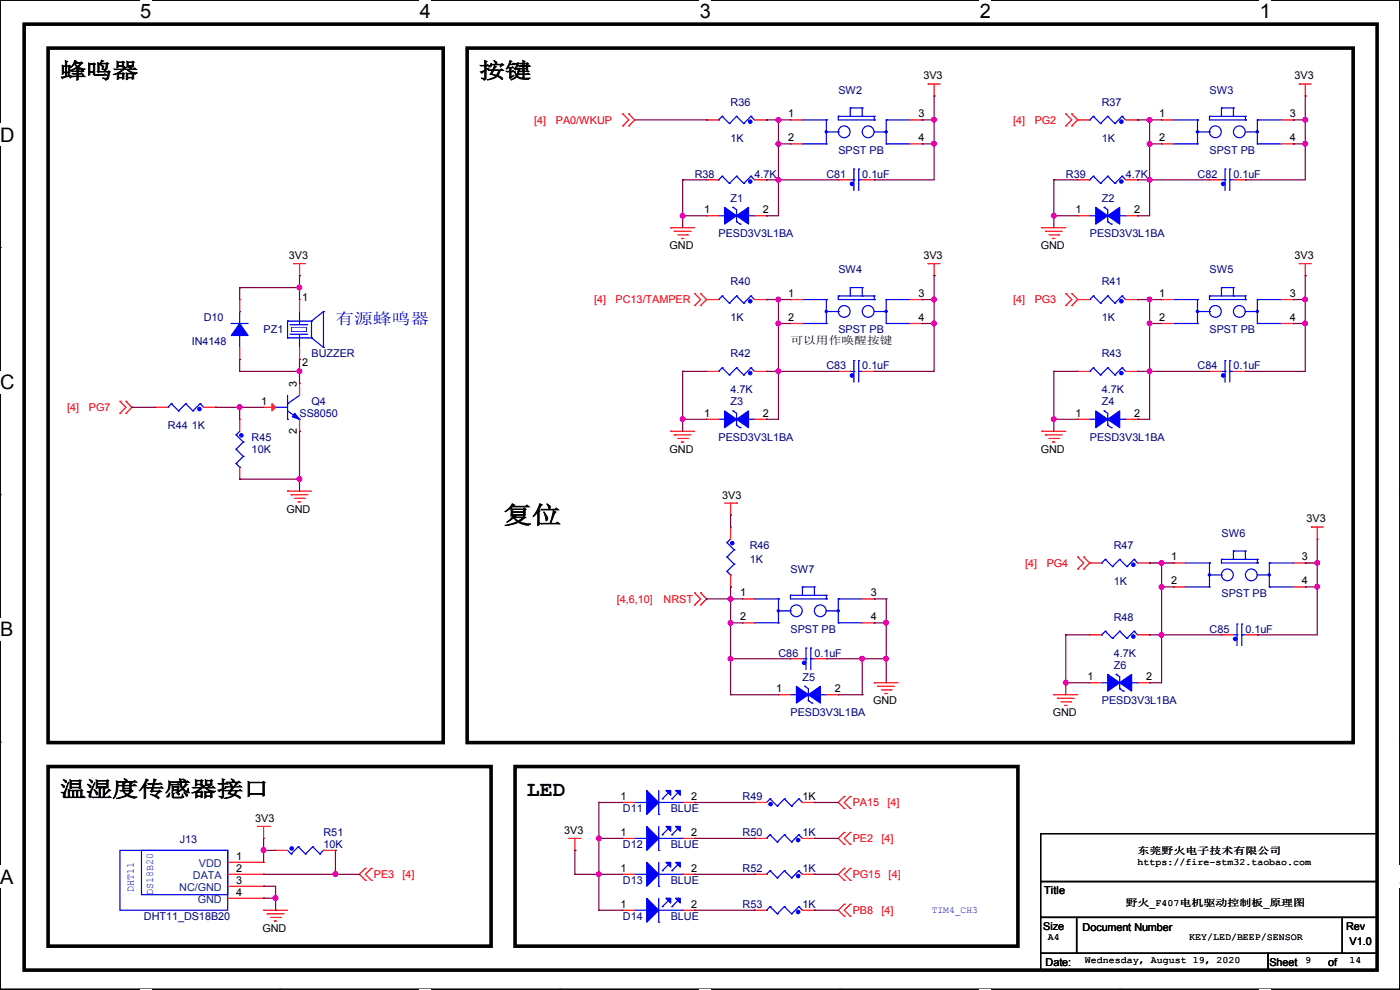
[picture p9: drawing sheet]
<svg xmlns="http://www.w3.org/2000/svg" width="297mm" height="210mm" viewBox="0 0 297 210" stroke-linecap="round" stroke-linejoin="round" font-family="sans-serif">
<path d="M0 0h297v209.8h-297z" fill="none" stroke="#000" stroke-width=".25"/>
<g fill="#fff">
<path d="M29.7 0h2.4v4.8h-2.4z"/>
<path d="M29.7 209.8h2.4v.2h-2.4z"/>
</g>
<path d="M59.4 0h.1M59.4 209.8h.1" fill="none" stroke="#000" stroke-width=".25"/>
<g fill="#fff">
<path d="M89.1 0h2.3v4.8h-2.3z"/>
<path d="M89.1 209.8h2.3v.2h-2.3z"/>
</g>
<path d="M118.8 0h.1M118.8 209.8h.1" fill="none" stroke="#000" stroke-width=".25"/>
<g fill="#fff">
<path d="M148.5 0h2.3v4.8h-2.3z"/>
<path d="M148.5 209.8h2.3v.2h-2.3z"/>
</g>
<path d="M178.2 0h.1M178.2 209.8h.1" fill="none" stroke="#000" stroke-width=".25"/>
<g fill="#fff">
<path d="M207.9 0h2.3v4.8h-2.3z"/>
<path d="M207.9 209.8h2.3v.2h-2.3z"/>
</g>
<path d="M237.6 0h.1M237.6 209.8h.1" fill="none" stroke="#000" stroke-width=".25"/>
<g fill="#fff">
<path d="M267.3 0h2.3v4.8h-2.3z"/>
<path d="M267.3 209.8h2.3v.2h-2.3z"/>
<path d="M0 26.2h3.1v4.8h-3.1z"/>
<path d="M0 78.7h3.1v4.7h-3.1z"/>
</g>
<path d="M0 52.5h.1M297 52.5h.1" fill="none" stroke="#000" stroke-width=".25"/>
<path d="M0 131.1h2.9v4.8h-2.9z" fill="#fff"/>
<path d="M0 104.9h.1M297 104.9h.1" fill="none" stroke="#000" stroke-width=".25"/>
<g fill="#fff">
<path d="M0 183.6h2.9v4.7h-2.9z"/>
<path d="M296.9 183.6h.1v4.7h-.1z"/>
</g>
<path d="M0 157.4h.1M297 157.4h.1M220.8 176.8h71.3v10.2h-71.3zM220.8 187h71.3v7.6h-71.3zM220.8 194.6h7.6v7.6h-7.6zM228.4 194.6h56.4v7.6h-56.4zM284.8 194.6h7.3v7.6h-7.3zM220.8 202.2h48.2v3.6h-48.2zM269 202.2h23.1v3.6h-23.1z" fill="none" stroke="#000" stroke-width=".25"/>
<path d="M5.1 5.1h287v200.7h-287zM10.2 10.2h83.8v147.3h-83.8zM99.1 10.2h188v147.3h-188zM10.2 162.6h94v38.1h-94zM109.3 162.6h106.6v38.1h-106.6z" fill="none" stroke="#000" stroke-width=".76"/>
<g fill="none" stroke="#f00" stroke-width=".25">
<path d="M196.9 17.8h.1M196.9 17.8h2.5M198.2 17.8v2.6M275.6 17.8h.1M275.6 17.8h2.6M276.9 17.8v2.6M132.1 26.7h.1M132.1 24.2h.1M132.1 24.2l1.3 1.2-1.3 1.3M133.4 24.2h.1M133.4 26.7h.1M133.4 24.2l1.3 1.2-1.3 1.3"/>
<path d="M149.9 25.4h.1M149.9 38.1h.1M149.9 38.1h2.5M149.9 25.4h2.5M160.1 38.1h2.5M160.1 25.4h2.5M162.6 25.4h.1M162.6 38.1h.1M167.7 25.4h.1M167.7 30.5h.1M167.7 25.4h2.5M167.7 30.5h2.5"/>
<path d="M177.8 38.1h.1M177.8 38.1h2.6M182.9 38.1h2.6M185.5 38.1h.1M193.1 25.4h2.5M193.1 30.5h2.5M195.6 25.4h.1M195.6 30.5h.1M198.2 20.4h.1M226.1 26.7h.1M226.1 24.2h.1M226.1 24.2l1.3 1.2-1.3 1.3"/>
<path d="M227.4 24.2h.1M227.4 26.7h.1M227.4 24.2l1.2 1.2M228.6 25.4h.1M228.6 38.1h.1M228.6 25.4l-1.2 1.3M228.6 38.1h2.6M228.6 25.4h2.6M238.8 38.1h2.5M238.8 25.4h2.5M241.3 25.4h.1M241.3 38.1h.1"/>
<path d="M246.4 25.4h.1M246.4 30.5h.1M246.4 25.4h2.6M246.4 30.5h2.6M256.6 38.1h.1M256.6 38.1h2.5M261.7 38.1h2.5M264.2 38.1h.1M271.8 25.4h2.6M271.8 30.5h2.6M274.4 25.4h.1M274.4 30.5h.1"/>
<path d="M276.9 20.4h.1M62.3 55.9h.1M62.3 55.9h2.5M63.5 58.5h.1M63.5 55.9v2.6M142.3 48.3h.1M142.3 48.3h5.1M143 49.1h.1M143 49.1h3.6M143.8 49.8h2M144.6 50.6h.1M144.6 50.6h.5"/>
<path d="M145.8 49.8h.1M149.9 45.8h.1M149.9 45.8h2.5M160.1 45.8h2.5M162.6 45.8h.1M196.9 55.9h.1M196.9 55.9h2.5M198.2 58.5h.1M198.2 55.9v2.6M221 48.3h.1M221 48.3h5.1M221.8 49.1h.1"/>
<path d="M221.8 49.1h3.5M222.5 49.8h2.1M223.3 50.6h.1M223.3 50.6h.5M224.6 49.8h.1M228.6 45.8h.1M228.6 45.8h2.6M238.8 45.8h2.5M241.3 45.8h.1M275.6 55.9h.1M275.6 55.9h2.6M276.9 58.5h.1"/>
<path d="M276.9 55.9v2.6M50.8 76.2h.1M50.8 63.5h.1M50.8 63.5v2.6M50.8 73.7v2.5M63.5 76.2h.1M63.5 63.5h.1M63.5 63.5v2.6M63.5 73.7v2.5M147.4 64.8h.1M147.4 62.3h.1M147.4 62.3l1.2 1.2-1.2 1.3"/>
<path d="M148.6 62.3h.1M148.6 64.8h.1M148.6 62.3l1.3 1.2M149.9 78.8h.1M149.9 63.5h.1M149.9 63.5l-1.3 1.3M149.9 63.5h2.5M149.9 78.8h2.5M160.1 63.5h2.5M160.1 78.8h2.5M162.6 78.8h.1M162.6 63.5h.1"/>
<path d="M167.7 63.5h.1M167.7 68.6h.1M167.7 63.5h2.5M167.7 68.6h2.5M177.8 78.8h.1M177.8 78.8h2.6M182.9 78.8h2.6M185.5 78.8h.1M193.1 63.5h2.5M193.1 68.6h2.5M195.6 63.5h.1M195.6 68.6h.1"/>
<path d="M226.1 64.8h.1M226.1 62.3h.1M226.1 62.3l1.3 1.2-1.3 1.3M227.4 62.3h.1M227.4 64.8h.1M227.4 62.3l1.2 1.2M228.6 63.5h.1M228.6 78.8h.1M228.6 63.5l-1.2 1.3M228.6 63.5h2.6M228.6 78.8h2.6M238.8 63.5h2.5"/>
<path d="M238.8 78.8h2.5M241.3 63.5h.1M241.3 78.8h.1M246.4 63.5h.1M246.4 68.6h.1M246.4 63.5h2.6M246.4 68.6h2.6M256.6 78.8h.1M256.6 78.8h2.5M261.7 78.8h2.5M264.2 78.8h.1M271.8 63.5h2.6"/>
<path d="M271.8 68.6h2.6M274.4 63.5h.1M274.4 68.6h.1M25.4 87.7h.1M25.4 85.1h.1M25.4 85.1l1.3 1.3-1.3 1.3M26.7 85.1h.1M26.7 87.7h.1M26.7 85.1l1.3 1.3-1.3 1.3M33.1 86.4h.1M33.1 86.4h2.5M43.2 86.4h2.6"/>
<path d="M45.8 86.4h.1M50.8 88.9h.1M50.8 88.9v2.6M50.8 99.1v2.5M55.9 86.4h.1M55.9 86.4h2.6M63.5 91.5h.1M63.5 81.3h.1M63.5 81.3v2.6M63.5 88.9v2.6M142.3 91.5h.1M142.3 91.5h5.1"/>
<path d="M143 92.2h.1M143 92.2h3.6M143.8 93h2M144.6 93.8h.1M144.6 93.8h.5M145.8 93h.1M149.9 88.9h.1M149.9 88.9h2.5M160.1 88.9h2.5M162.6 88.9h.1M221 91.5h.1M221 91.5h5.1"/>
<path d="M221.8 92.2h.1M221.8 92.2h3.5M222.5 93h2.1M223.3 93.8h.1M223.3 93.8h.5M224.6 93h.1M228.6 88.9h.1M228.6 88.9h2.6M238.8 88.9h2.5M241.3 88.9h.1M50.8 101.6h.1M61 104.2h.1"/>
<path d="M61 104.2h5.1M61.8 104.9h.1M61.8 104.9h3.5M62.5 105.7h2.1M63.3 106.5h.1M63.3 106.5h.5M64.6 105.7h.1M153.7 106.7h2.6M155 109.3h.1M155 111.8h.1M155 106.7v2.6M155 111.8v2.5"/>
<path d="M156.3 106.7h.1M228.6 118.2h.1M228.6 118.2l1.3 1.2-1.3 1.3M229.9 118.2h.1M229.9 118.2l1.3 1.2M231.2 119.4h.1M231.2 119.4l-1.3 1.3M231.2 119.4h2.5M241.3 119.4h2.6M243.9 119.4h.1M249 119.4h.1M249 119.4h2.5"/>
<path d="M274.4 119.4h2.5M276.9 119.4h.1M278.2 111.8h.1M278.2 111.8h2.5M279.4 114.3h.1M279.4 111.8v2.5M147.4 128.3h.1M147.4 125.8h.1M147.4 125.8l1.2 1.2-1.2 1.3M148.6 125.8h.1M148.6 128.3h.1M148.6 125.8l1.3 1.2-1.3 1.3"/>
<path d="M155 124.5h.1M155 122v2.5M157.5 127h.1M157.5 132.1h.1M157.5 127h2.6M157.5 132.1h2.6M167.7 139.7h.1M167.7 139.7h2.5M172.8 139.7h2.5M175.3 139.7h.1M182.9 127h2.6M182.9 132.1h2.6"/>
<path d="M185.5 127h.1M185.5 132.1h.1M228.6 120.7h.1M229.9 120.7h.1M231.2 134.7h.1M231.2 134.7h2.5M241.3 134.7h2.6M243.9 134.7h.1M249 124.5h.1M249 124.5h2.5M259.1 134.7h.1M259.1 134.7h2.6"/>
<path d="M264.2 134.7h2.5M266.7 134.7h.1M274.4 124.5h2.5M276.9 124.5h.1M165.1 147.4h.1M165.1 147.4h2.6M175.3 147.4h2.5M177.8 147.4h.1M185.5 144.8h.1M185.5 144.8h5M186.2 145.6h.1M186.2 145.6h3.6"/>
<path d="M187 146.3h2M187.7 147.1h.1M187.7 147.1h.6M189 146.3h.1M223.6 147.4h.1M223.6 147.4h5M224.3 148.1h.1M224.3 148.1h3.6M225.1 148.9h2M225.8 149.6h.1M225.8 149.6h.6M227.1 148.9h.1"/>
<path d="M231.2 144.8h.1M231.2 144.8h2.5M241.3 144.8h2.6M243.9 144.8h.1M54.7 175.3h2.5M55.9 177.8h.1M55.9 175.3v2.5M57.2 175.3h.1M120.7 177.8h.1M120.7 177.8h2.5M122 177.8v2.6M132.1 170.2h.1"/>
<path d="M132.1 177.8h.1M132.1 177.8h2.6M132.1 170.2h2.6M144.8 177.8h2.6M144.8 170.2h2.6M147.4 170.2h.1M147.4 177.8h.1M160.1 177.8h.1M160.1 170.2h.1M160.1 177.8h2.5M160.1 170.2h2.5M170.2 177.8h2.6"/>
<path d="M170.2 170.2h2.6M172.8 177.8h.1M172.8 170.2h.1M179.1 176.6h.1M179.1 179.1h.1M179.1 169h.1M179.1 171.5h.1M179.1 176.6l-1.3 1.2 1.3 1.3M179.1 169l-1.3 1.2 1.3 1.3M180.4 179.1h.1M180.4 176.6h.1M180.4 171.5h.1"/>
<path d="M180.4 169h.1M180.4 176.6l-1.3 1.2 1.3 1.3M180.4 169l-1.3 1.2 1.3 1.3M48.3 182.9h7.6M48.3 185.5h7.6M48.3 188h7.6M48.3 190.5h7.6M55.9 193.1h.1M55.9 182.9h.1M55.9 185.5h.1M55.9 188h.1M55.9 190.5h.1"/>
<path d="M55.9 193.1h5.1M56.7 193.8h.1M56.7 193.8h3.5M57.4 194.6h2.1M58.2 195.4h.1M58.2 195.4h.5M58.5 180.4h.1M58.5 180.4h2.5M59.5 194.6h.1M68.6 180.4h2.6M71.2 180.4h.1M77.5 184.2h.1"/>
<path d="M77.5 186.7h.1M77.5 184.2l-1.3 1.3 1.3 1.2M78.8 186.7h.1M78.8 184.2h.1M78.8 184.2l-1.3 1.3 1.3 1.2M122 180.4h.1M132.1 185.5h.1M132.1 193.1h.1M132.1 193.1h2.6M132.1 185.5h2.6M144.8 193.1h2.6M144.8 185.5h2.6"/>
<path d="M147.4 185.5h.1M147.4 193.1h.1M160.1 193.1h.1M160.1 185.5h.1M160.1 193.1h2.5M160.1 185.5h2.5M170.2 193.1h2.6M170.2 185.5h2.6M172.8 193.1h.1M172.8 185.5h.1M179.1 184.2h.1M179.1 186.7h.1"/>
<path d="M179.1 191.8h.1M179.1 194.4h.1M179.1 184.2l-1.3 1.3 1.3 1.2M179.1 191.8l-1.3 1.3 1.3 1.3M180.4 186.7h.1M180.4 184.2h.1M180.4 194.4h.1M180.4 191.8h.1M180.4 184.2l-1.3 1.3 1.3 1.2M180.4 191.8l-1.3 1.3 1.3 1.3"/>
</g>
<g fill="none" stroke="#00f" stroke-width=".25">
<path d="M152.4 25.4h.1M152.4 38.1h.1M153.2 24.7h.1M153.2 37.4h.1M153.2 24.7l1.5 1.5M153.2 24.7l-.8 .7M153.2 37.4l1.5 1.5M153.2 37.4l-.8 .7M154.7 26.2h.1M154.7 38.9h.1M156.3 24.7h.1M156.3 37.4h.1"/>
<path d="M156.3 24.7l1.5 1.5M156.3 24.7l-1.6 1.5M156.3 37.4l1.5 1.5M156.3 37.4l-1.6 1.5M157.8 26.2h.1M157.8 38.9h.1M159.3 24.7h.1M159.3 37.4h.1M159.3 24.7l.8 .7M159.3 24.7l-1.5 1.5M159.3 37.4l.8 .7M159.3 37.4l-1.5 1.5"/>
<path d="M170.2 25.4h5.1M170.2 30.5h5.1M175.3 25.4h.1M175.3 30.5h.1M175.3 28h2.5M175.3 25.4v5.1M177.8 28h.1M177.8 24.7h.1M177.8 24.7v.7h7.7M177.8 24.7h7.7M180.4 22.9h.1M180.4 38.1h.7"/>
<path d="M180.4 22.9h2.5M180.4 22.9v1.8M181.1 35.9h.1M181.1 38.1h.1M181.1 35.9v4.5M182.2 35.9h.1M182.2 38.1h.1M182.2 38.1h.7M182.2 35.9v4.5M182.9 22.9h.1M182.9 24.7h.1M182.9 22.9v1.8"/>
<path d="M185.5 25.4h.1M185.5 24.7h.1M185.5 28h2.5M185.5 24.7v.7M188 25.4h.1M188 30.5h.1M188 28h.1M188 25.4h5.1M188 30.5h5.1M188 25.4v5.1M231.2 25.4h.1M231.2 38.1h.1"/>
<path d="M231.9 24.7h.1M231.9 37.4h.1M231.9 37.4l-.7 .7M231.9 24.7l1.6 1.5M231.9 24.7l-.7 .7M231.9 37.4l1.6 1.5M233.5 26.2h.1M233.5 38.9h.1M235 24.7h.1M235 37.4h.1M235 37.4l-1.5 1.5M235 24.7l1.5 1.5"/>
<path d="M235 24.7l-1.5 1.5M235 37.4l1.5 1.5M236.5 26.2h.1M236.5 38.9h.1M238 24.7h.1M238 37.4h.1M238 24.7l.8 .7M238 24.7l-1.5 1.5M238 37.4l.8 .7M238 37.4l-1.5 1.5M249 25.4h5M249 30.5h5"/>
<path d="M254 25.4h.1M254 30.5h.1M254 25.4v5.1M254 28h2.6M256.6 28h.1M256.6 24.7h.1M256.6 24.7v.7h7.6M256.6 24.7h7.6M259.1 22.9h.1M259.1 38.1h.8M259.1 22.9v1.8M259.1 22.9h2.6"/>
<path d="M259.9 35.9h.1M259.9 38.1h.1M259.9 35.9v4.5M260.9 35.9h.1M260.9 38.1h.1M260.9 35.9v4.5M260.9 38.1h.8M261.7 22.9h.1M261.7 24.7h.1M261.7 22.9v1.8M264.2 25.4h.1M264.2 24.7h.1"/>
<path d="M264.2 28h2.5M264.2 24.7v.7M266.7 25.4h.1M266.7 30.5h.1M266.7 28h.1M266.7 25.4h5.1M266.7 30.5h5.1M266.7 25.4v5.1M152.4 45.8h1.3M153.7 45.8h.1M155.5 44h.1M155.5 44l.8 .5v2.5"/>
<path d="M156.3 47h.1M156.3 47l.7 .5M157 47.5h.1M158.8 45.8h1.3M160.1 45.8h.1M231.2 45.8h1.3M232.5 45.8h.1M234.2 44h.1M234.2 44l.8 .5v2.5M235 47h.1M235 47l.8 .5M235.8 47.5h.1"/>
<path d="M237.5 45.8h1.3M238.8 45.8h.1M49.1 68.6h.1M49.1 68.6h3.5M50.8 71.2h.1M50.8 66.1h.1M50.8 66.1v2.5M50.8 71.2v2.5M61 68.1h.1M61 71.7h.1M61 68.1h5.1M61 68.1v3.6"/>
<path d="M61 71.7h5.1M61.5 68.9h3.6M61.5 70.9h3.6M61.8 69.4h3.3v1h-3.3zM63.5 66.1v2.8M63.5 70.9v2.8M65.1 68.9h.1M65.1 70.9h.1M66.1 71.7h.1M66.1 68.1h.1M66.1 71.7l2.5 2M66.1 68.1v3.6"/>
<path d="M68.6 66.1h.1M68.6 73.7h.1M68.6 66.1l-2.5 2M68.6 66.1v7.6M152.4 78.8h.1M152.4 63.5h.1M153.2 78h.1M153.2 62.8h.1M153.2 78l1.5 1.5M153.2 78l-.8 .8M153.2 62.8l1.5 1.5M153.2 62.8l-.8 .7"/>
<path d="M154.7 79.5h.1M154.7 64.3h.1M156.3 78h.1M156.3 62.8h.1M156.3 78l1.5 1.5M156.3 78l-1.6 1.5M156.3 62.8l1.5 1.5M156.3 62.8l-1.6 1.5M157.8 79.5h.1M157.8 64.3h.1M159.3 78h.1M159.3 62.8h.1"/>
<path d="M159.3 78l.8 .8M159.3 78l-1.5 1.5M159.3 62.8l.8 .7M159.3 62.8l-1.5 1.5M170.2 63.5h5.1M170.2 68.6h5.1M175.3 63.5h.1M175.3 68.6h.1M175.3 63.5v5.1M175.3 66.1h2.5M177.8 66.1h.1M177.8 62.8h.1"/>
<path d="M177.8 62.8v.7h7.7M177.8 62.8h7.7M180.4 61h.1M180.4 61v1.8M180.4 61h2.5M180.4 78.8h.7M181.1 76.5h.1M181.1 78.8h.1M181.1 76.5v4.6M182.2 76.5h.1M182.2 78.8h.1M182.2 78.8h.7"/>
<path d="M182.2 76.5v4.6M182.9 61h.1M182.9 62.8h.1M182.9 61v1.8M185.5 63.5h.1M185.5 62.8h.1M185.5 66.1h2.5M185.5 62.8v.7M188 63.5h.1M188 68.6h.1M188 66.1h.1M188 63.5h5.1"/>
<path d="M188 68.6h5.1M188 63.5v5.1M231.2 63.5h.1M231.2 78.8h.1M231.9 62.8h.1M231.9 78h.1M231.9 62.8l1.6 1.5M231.9 62.8l-.7 .7M231.9 78l-.7 .8M231.9 78l1.6 1.5M233.5 64.3h.1M233.5 79.5h.1"/>
<path d="M235 62.8h.1M235 78h.1M235 62.8l1.5 1.5M235 62.8l-1.5 1.5M235 78l1.5 1.5M235 78l-1.5 1.5M236.5 64.3h.1M236.5 79.5h.1M238 62.8h.1M238 78h.1M238 62.8l.8 .7M238 62.8l-1.5 1.5"/>
<path d="M238 78l.8 .8M238 78l-1.5 1.5M249 63.5h5M249 68.6h5M254 63.5h.1M254 68.6h.1M254 63.5v5.1M254 66.1h2.6M256.6 66.1h.1M256.6 62.8h.1M256.6 62.8v.7h7.6M256.6 62.8h7.6"/>
<path d="M259.1 61h.1M259.1 61v1.8M259.1 61h2.6M259.1 78.8h.8M259.9 76.5h.1M259.9 78.8h.1M259.9 76.5v4.6M260.9 76.5h.1M260.9 78.8h.1M260.9 76.5v4.6M260.9 78.8h.8M261.7 61h.1"/>
<path d="M261.7 62.8h.1M261.7 61v1.8M264.2 63.5h.1M264.2 62.8h.1M264.2 62.8v.7M264.2 66.1h2.5M266.7 63.5h.1M266.7 68.6h.1M266.7 66.1h.1M266.7 63.5v5.1M266.7 63.5h5.1M266.7 68.6h5.1"/>
<path d="M35.6 86.4h.1M36.4 85.6h.1M36.4 85.6l1.5 1.6M36.4 85.6l-.8 .8M37.9 87.2h.1M39.4 85.6h.1M39.4 85.6l1.5 1.6M39.4 85.6l-1.5 1.6M40.9 87.2h.1M42.5 85.6h.1M42.5 85.6l.7 .8M42.5 85.6l-1.6 1.6"/>
<path d="M50.1 92.2h.1M50.1 95.3h.1M50.1 98.3h.1M50.1 92.2l1.5 1.6M50.1 95.3l1.5 1.5M50.1 98.3l.7 .8M50.8 99.1h.1M50.8 91.5l-.7 .7M51.6 93.8h.1M51.6 96.8h.1M51.6 93.8l-1.5 1.5M51.6 96.8l-1.5 1.5"/>
<path d="M58.5 86.4h.1M58.5 86.4h2.5M61 85.6h.1M61 88.9h.1M61 83.9v5M61 87.2l2.5 1.7M63.5 88.9h.1M63.5 83.9l-2.5 1.7M152.4 88.9h1.3M153.7 88.9h.1M155.5 87.2h.1M155.5 87.2l.8 .5v2.5"/>
<path d="M156.3 90.2h.1M156.3 90.2l.7 .5M157 90.7h.1M158.8 88.9h1.3M160.1 88.9h.1M231.2 88.9h1.3M232.5 88.9h.1M234.2 87.2h.1M234.2 87.2l.8 .5v2.5M235 90.2h.1M235 90.2l.8 .5M235.8 90.7h.1"/>
<path d="M237.5 88.9h1.3M238.8 88.9h.1M154.2 115.1h.1M154.2 118.2h.1M154.2 115.1l1.5 1.5M154.2 118.2l1.5 1.5M155 114.3l-.8 .8M155.7 116.6h.1M155.7 119.7h.1M155.7 116.6l-1.5 1.6M155.7 119.7l-1.5 1.5M233.7 119.4h.1"/>
<path d="M234.5 118.7h.1M234.5 118.7l1.5 1.5M234.5 118.7l-.8 .7M237.5 118.7h.1M237.5 118.7l1.6 1.5M237.5 118.7l-1.5 1.5M240.6 118.7h.1M240.6 118.7l.7 .7M240.6 118.7l-1.5 1.5M251.5 119.4h5.1M256.6 119.4h.1M256.6 119.4v5.1"/>
<path d="M259.1 118.7h.1M259.1 118.7v.7h7.6M259.1 118.7h7.6M261.7 116.9h.1M261.7 116.9v1.8M261.7 116.9h2.5M264.2 116.9h.1M264.2 118.7h.1M264.2 116.9v1.8M266.7 119.4h.1M266.7 118.7h.1M266.7 118.7v.7"/>
<path d="M269.3 119.4h.1M269.3 119.4h5.1M269.3 119.4v5.1M154.2 121.2h.1M154.2 121.2l.8 .8M155 122h.1M160.1 127h5M160.1 132.1h5M165.1 127h.1M165.1 132.1h.1M165.1 127v5.1M165.1 129.6h2.6"/>
<path d="M167.7 129.6h.1M167.7 126.3h.1M167.7 126.3v.7h7.6M167.7 126.3h7.6M170.2 124.5h.1M170.2 124.5h2.6M170.2 124.5v1.8M170.2 139.7h.8M171 137.5h.1M171 139.7h.1M171 137.5v4.5M172 137.5h.1"/>
<path d="M172 139.7h.1M172 137.5v4.5M172 139.7h.8M172.8 124.5h.1M172.8 126.3h.1M172.8 124.5v1.8M175.3 127h.1M175.3 126.3h.1M175.3 126.3v.7M175.3 129.6h2.5M177.8 127h.1M177.8 132.1h.1"/>
<path d="M177.8 129.6h.1M177.8 127v5.1M177.8 127h5.1M177.8 132.1h5.1M233.7 134.7h.1M234.5 133.9h.1M234.5 133.9l1.5 1.5M234.5 133.9l-.8 .8M236 120.2h.1M236 135.4h.1M237.5 133.9h.1M237.5 133.9l1.6 1.5"/>
<path d="M237.5 133.9l-1.5 1.5M239.1 120.2h.1M239.1 135.4h.1M240.6 133.9h.1M240.6 133.9l.7 .8M240.6 133.9l-1.5 1.5M251.5 124.5h5.1M256.6 124.5h.1M256.6 122h2.5M259.1 122h.1M261.7 134.7h.7M262.4 132.4h.1"/>
<path d="M262.4 134.7h.1M262.4 132.4v4.5M263.4 132.4h.1M263.4 134.7h.1M263.4 132.4v4.5M263.4 134.7h.8M266.7 122h2.6M269.3 124.5h.1M269.3 122h.1M269.3 124.5h5.1M167.7 147.4h1.3M169 147.4h.1"/>
<path d="M170.7 145.6h.1M170.7 145.6l.8 .5v2.5M171.5 148.6h.1M171.5 148.6l.8 .5M172.3 149.1h.1M174 147.4h1.3M175.3 147.4h.1M233.7 144.8h1.3M235 144.8h.1M236.8 143h.1M236.8 143l.7 .6v2.5M237.5 146.1h.1"/>
<path d="M237.5 146.1l.8 .5M238.3 146.6h.1M240.1 144.8h1.2M241.3 144.8h.1M63.3 179.6h.1M63.3 179.6l-1.5 1.5M63.3 179.6l1.5 1.5M66.3 179.6h.1M66.3 179.6l-1.5 1.5M66.3 179.6l1.6 1.5M134.7 170.2h2.5M134.7 177.8h2.5"/>
<path d="M137.2 170.2h.1M137.2 177.8h.1M139.7 172.8h.1M139.7 167.7v5.1M139.7 175.3v5.1M139.7 170.2h5.1M139.7 177.8h5.1M140.5 169.5h.1M140.5 177.1h.1M141.8 168.2l-1.3 1.3M141.8 175.8l-1.3 1.3M142.5 169.5h.1"/>
<path d="M142.5 177.1h.1M143.8 168.2l-1.3 1.3M143.8 175.8l-1.3 1.3M144.8 170.2h.1M144.8 177.8h.1M162.6 177.8h.1M163.4 177.1h.1M163.4 169.5h.1M163.4 169.5l-.8 .7M163.4 177.1l1.5 1.5M163.4 177.1l-.8 .7M163.4 169.5l1.5 1.5"/>
<path d="M164.9 178.6h.1M164.9 171h.1M166.4 177.1h.1M166.4 169.5h.1M166.4 177.1l1.5 1.5M166.4 177.1l-1.5 1.5M166.4 169.5l-1.5 1.5M166.4 169.5l1.5 1.5M167.9 178.6h.1M167.9 171h.1M169.5 177.1h.1M169.5 169.5h.1"/>
<path d="M169.5 177.1l.7 .7M169.5 177.1l-1.6 1.5M169.5 169.5l-1.6 1.5M169.5 169.5l.7 .7M170.2 170.2h.1M25.4 180.4h22.9v12.7h-22.9zM30 180.4h18.3v9.4h-18.3zM61 180.4l.8 .7M61.8 181.1h.1M64.8 181.1h.1M67.9 181.1h.1M68.6 180.4h.1"/>
<path d="M68.6 180.4l-.7 .7M134.7 185.5h2.5M134.7 193.1h2.5M137.2 185.5h.1M137.2 193.1h.1M139.7 188h.1M139.7 195.6h.1M139.7 180.4h.1M139.7 182.9v5.1M139.7 190.5v5.1M139.7 185.5h5.1M139.7 193.1h5.1"/>
<path d="M140.5 184.7h.1M140.5 192.3h.1M141.8 183.4l-1.3 1.3M141.8 191.1l-1.3 1.2M142.5 184.7h.1M142.5 192.3h.1M143.8 183.4l-1.3 1.3M143.8 191.1l-1.3 1.2M144.8 185.5h.1M144.8 193.1h.1M162.6 193.1h.1M162.6 185.5h.1"/>
<path d="M163.4 192.3h.1M163.4 184.7h.1M163.4 192.3l1.5 1.5M163.4 192.3l-.8 .8M163.4 184.7l1.5 1.5M163.4 184.7l-.8 .8M164.9 193.8h.1M164.9 186.2h.1M166.4 192.3h.1M166.4 184.7h.1M166.4 192.3l1.5 1.5M166.4 192.3l-1.5 1.5"/>
<path d="M166.4 184.7l1.5 1.5M166.4 184.7l-1.5 1.5M167.9 193.8h.1M167.9 186.2h.1M169.5 192.3h.1M169.5 184.7h.1M169.5 192.3l.7 .8M169.5 192.3l-1.6 1.5M169.5 184.7l.7 .8M169.5 184.7l-1.6 1.5"/>
<circle cx="179.1" cy="28" r="1.25"/>
<circle cx="184.2" cy="28" r="1.25"/>
<circle cx="257.8" cy="28" r="1.25"/>
<circle cx="262.9" cy="28" r="1.25"/>
<circle cx="179.1" cy="66.1" r="1.25"/>
<circle cx="184.2" cy="66.1" r="1.25"/>
<circle cx="257.8" cy="66.1" r="1.25"/>
<circle cx="262.9" cy="66.1" r="1.25"/>
<circle cx="168.9" cy="129.6" r="1.25"/>
<circle cx="174" cy="129.6" r="1.25"/>
<circle cx="260.4" cy="121.9" r="1.25"/>
<circle cx="265.5" cy="121.9" r="1.25"/>
</g>
<g fill="#00f" stroke="#00f" stroke-width=".25">
<path d="M137.2 182.9l2.5 2.6-2.5 2.5z"/>
<path d="M141.3 182.9h1v1z"/>
<path d="M143.3 182.9h1v1z"/>
<path d="M137.2 190.5l2.5 2.6-2.5 2.5z"/>
<path d="M141.3 190.5h1v1.1z"/>
<path d="M143.3 190.5h1v1.1z"/>
<path d="M137.2 167.7l2.5 2.5-2.5 2.6z"/>
<path d="M141.3 167.7h1v1z"/>
<path d="M143.3 167.7h1v1z"/>
<path d="M62.5 87.7l1 1.2-1.5-.5z"/>
<path d="M137.2 175.3l2.5 2.5-2.5 2.6z"/>
<path d="M141.3 175.3h1v1z"/>
<path d="M143.3 175.3h1v1z"/>
<path d="M153.7 87.2l2.6 1.7-2.6 1.8z" fill-rule="evenodd"/>
<path d="M156.3 88.9l2.5-1.7v3.5z" fill-rule="evenodd"/>
<path d="M169 145.6l2.5 1.8-2.5 1.7z" fill-rule="evenodd"/>
<path d="M171.5 147.4l2.5-1.8v3.5z" fill-rule="evenodd"/>
<path d="M232.5 87.2l2.5 1.7-2.5 1.8z" fill-rule="evenodd"/>
<path d="M235 88.9l2.5-1.7v3.5z" fill-rule="evenodd"/>
<path d="M153.7 44l2.6 1.8-2.6 1.7z" fill-rule="evenodd"/>
<path d="M156.3 45.8l2.5-1.8v3.5z" fill-rule="evenodd"/>
<path d="M50.8 68.6l1.8 2.6h-3.5z" fill-rule="evenodd"/>
<path d="M232.5 44l2.5 1.8-2.5 1.7z" fill-rule="evenodd"/>
<path d="M235 45.8l2.5-1.8v3.5z" fill-rule="evenodd"/>
<path d="M235 143l2.5 1.8-2.5 1.8z" fill-rule="evenodd"/>
<path d="M237.5 144.8l2.6-1.8v3.6z" fill-rule="evenodd"/>
<circle cx="259.5" cy="39" r=".36"/>
<circle cx="169.3" cy="193.4" r=".36"/>
<circle cx="155.3" cy="115.2" r=".36"/>
<circle cx="254" cy="28" r=".23"/>
<circle cx="266.7" cy="28" r=".23"/>
<circle cx="262" cy="135.5" r=".36"/>
<circle cx="175.3" cy="66.1" r=".23"/>
<circle cx="188" cy="66.1" r=".23"/>
<circle cx="42.3" cy="86.8" r=".36"/>
<circle cx="254" cy="66.1" r=".23"/>
<circle cx="266.7" cy="66.1" r=".23"/>
<circle cx="169.3" cy="178.2" r=".36"/>
<circle cx="163.5" cy="170.6" r=".36"/>
<circle cx="159.2" cy="79.1" r=".36"/>
<circle cx="237.9" cy="25.8" r=".36"/>
<circle cx="175.3" cy="28" r=".23"/>
<circle cx="188" cy="28" r=".23"/>
<circle cx="237.9" cy="63.9" r=".36"/>
<circle cx="51.2" cy="92.4" r=".36"/>
<circle cx="256.6" cy="121.9" r=".23"/>
<circle cx="269.3" cy="121.9" r=".23"/>
<circle cx="259.5" cy="79.7" r=".36"/>
<circle cx="61.9" cy="180" r=".36"/>
<circle cx="165.1" cy="129.6" r=".23"/>
<circle cx="177.8" cy="129.6" r=".23"/>
<circle cx="237.9" cy="38.5" r=".36"/>
<circle cx="240.4" cy="119.8" r=".36"/>
<circle cx="169.3" cy="185.8" r=".36"/>
<circle cx="170.6" cy="140.6" r=".36"/>
<circle cx="237.9" cy="79.1" r=".36"/>
<circle cx="240.4" cy="135" r=".36"/>
<circle cx="159.2" cy="25.8" r=".36"/>
<circle cx="180.7" cy="79.7" r=".36"/>
<circle cx="159.2" cy="63.9" r=".36"/>
<circle cx="159.2" cy="38.5" r=".36"/>
<circle cx="180.7" cy="39" r=".36"/>
</g>
<path d="M57.7 85.6l.8 .8-.8 .8z" fill="#f00" stroke="#f00" stroke-width=".25"/>
<g fill="none" stroke="#800040" stroke-width=".25">
<path d="M134.7 25.4h15.2M144.8 38.1h.1M144.8 38.1h5.1M144.8 38.1v10.2M149.9 25.4h.1M162.6 25.4h.1M162.6 38.1h.1M162.6 25.4h5.1M162.6 38.1h15.2M165.1 25.4h.1M165.1 30.5h.1M165.1 38.1h.1"/>
<path d="M165.1 25.4v20.4h-2.5M165.1 30.5h2.6M185.5 38.1h.1M195.6 25.4h.1M195.6 30.5h.1M195.6 25.4h2.6M195.6 30.5h2.6M198.2 25.4h.1M198.2 30.5h.1M198.2 20.4h.1M198.2 20.4v17.7h-12.7M223.6 38.1h.1"/>
<path d="M223.6 38.1h5M223.6 38.1v10.2M241.3 25.4h.1M241.3 38.1h.1M241.3 25.4h5.1M241.3 38.1h15.3M243.9 25.4h.1M243.9 30.5h.1M243.9 38.1h.1M243.9 30.5h2.5M243.9 25.4v20.4h-2.6M264.2 38.1h.1"/>
<path d="M274.4 25.4h.1M274.4 30.5h.1M274.4 25.4h2.5M274.4 30.5h2.5M276.9 20.4h.1M276.9 25.4h.1M276.9 30.5h.1M276.9 20.4v17.7h-12.7M63.5 58.5h.1M63.5 58.5v5M144.8 45.8h.1M144.8 45.8h5.1"/>
<path d="M162.6 45.8h.1M198.2 58.5h.1M198.2 58.5v20.3h-12.7M223.6 45.8h.1M223.6 45.8h5M241.3 45.8h.1M276.9 58.5h.1M276.9 58.5v20.3h-12.7M50.8 61h.1M50.8 76.2h.1M50.8 78.8h.1M50.8 61v2.5"/>
<path d="M50.8 76.2v2.6M50.8 61h12.7M50.8 78.8h12.7M63.5 76.2h.1M63.5 78.8h.1M63.5 61h.1M63.5 76.2v5.1M144.8 78.8h.1M144.8 78.8h5.1M144.8 78.8v12.7M162.6 63.5h.1M162.6 78.8h.1"/>
<path d="M162.6 63.5h5.1M162.6 78.8h15.2M165.1 68.6h.1M165.1 63.5h.1M165.1 78.8h.1M165.1 68.6h2.6M165.1 63.5v25.4h-2.5M185.5 78.8h.1M195.6 63.5h.1M195.6 68.6h.1M195.6 68.6h2.6M195.6 63.5h2.6"/>
<path d="M198.2 63.5h.1M198.2 68.6h.1M223.6 78.8h.1M223.6 78.8h5M223.6 78.8v12.7M241.3 78.8h.1M241.3 63.5h.1M241.3 63.5h5.1M241.3 78.8h15.3M243.9 63.5h.1M243.9 78.8h.1M243.9 68.6h.1"/>
<path d="M243.9 68.6h2.5M243.9 63.5v25.4h-2.6M264.2 78.8h.1M274.4 63.5h.1M274.4 68.6h.1M274.4 68.6h2.5M274.4 63.5h2.5M276.9 63.5h.1M276.9 68.6h.1M28 86.4h.1M28 86.4h5.1M45.8 86.4h.1"/>
<path d="M45.8 86.4h10.1M50.8 86.4h.1M50.8 86.4v2.5M63.5 91.5h.1M63.5 91.5v12.7M144.8 88.9h.1M144.8 88.9h5.1M162.6 88.9h.1M223.6 88.9h.1M223.6 88.9h5M241.3 88.9h.1M50.8 101.6h.1"/>
<path d="M50.8 101.6h12.7M63.5 101.6h.1M155 109.3h.1M155 109.3v2.5M243.9 119.4h.1M243.9 119.4h5.1M246.4 119.4h.1M246.4 119.4v25.4h-2.5M276.9 119.4h.1M276.9 119.4h2.5M279.4 119.4h.1M279.4 114.3v20.4h-12.7"/>
<path d="M149.9 127h.1M149.9 127h7.6M155 139.7h.1M155 132.1h.1M155 127h.1M155 124.5h.1M155 139.7h12.7M155 124.5v22.9M155 132.1h2.5M175.3 139.7h12.7M182.9 139.7h.1M182.9 139.7v7.7"/>
<path d="M185.5 127h.1M185.5 132.1h.1M185.5 127h2.5M185.5 132.1h2.5M188 139.7h.1M188 127h.1M188 132.1h.1M188 127v17.8M226.1 134.7h.1M226.1 134.7h5.1M226.1 134.7v12.7M243.9 134.7h.1"/>
<path d="M243.9 134.7h15.2M246.4 134.7h.1M246.4 124.5h.1M246.4 124.5h2.6M266.7 134.7h.1M276.9 124.5h.1M276.9 124.5h2.5M279.4 124.5h.1M155 147.4h.1M155 147.4h10.1M177.8 147.4h5.1M182.9 147.4h.1"/>
<path d="M226.1 144.8h.1M226.1 144.8h5.1M243.9 144.8h.1M55.9 177.8v5.1M127 170.2h.1M127 177.8h.1M127 177.8h5.1M127 170.2h5.1M127 170.2v22.9M147.4 170.2h.1M147.4 177.8h12.7M147.4 170.2h12.7"/>
<path d="M160.1 177.8h.1M172.8 177.8h.1M172.8 170.2h.1M172.8 177.8h5M172.8 170.2h5M55.9 185.5h.1M55.9 188h.1M55.9 190.5h.1M55.9 180.4h.1M55.9 185.5h20.3M55.9 188h2.6v5.1M55.9 190.5h2.6"/>
<path d="M55.9 180.4h2.6M58.5 190.5h.1M58.5 193.1h.1M71.2 180.4h.1M71.2 185.5h.1M71.2 180.4v5.1M122 180.4h.1M122 185.5h.1M122 185.5h10.1M122 180.4v5.1M127 185.5h.1M127 193.1h.1"/>
<path d="M127 193.1h5.1M147.4 185.5h12.7M147.4 193.1h12.7M160.1 185.5h.1M160.1 193.1h.1M172.8 185.5h.1M172.8 193.1h.1M172.8 185.5h5M172.8 193.1h5"/>
</g>
<g fill="#f0f" stroke="#f0f" stroke-width=".25">
<circle cx="58.4" cy="190.5" r=".49"/>
<circle cx="165.1" cy="63.5" r=".49"/>
<circle cx="198.1" cy="63.5" r=".49"/>
<circle cx="198.1" cy="68.6" r=".49"/>
<circle cx="165.1" cy="30.5" r=".49"/>
<circle cx="165.1" cy="25.4" r=".49"/>
<circle cx="198.1" cy="30.5" r=".49"/>
<circle cx="198.1" cy="25.4" r=".49"/>
<circle cx="50.8" cy="86.4" r=".49"/>
<circle cx="63.5" cy="78.8" r=".49"/>
<circle cx="63.5" cy="61" r=".49"/>
<circle cx="165.1" cy="38.1" r=".49"/>
<circle cx="165.1" cy="78.8" r=".49"/>
<circle cx="165.1" cy="68.6" r=".49"/>
<circle cx="144.8" cy="45.7" r=".49"/>
<circle cx="144.8" cy="88.9" r=".49"/>
<circle cx="127" cy="185.4" r=".49"/>
<circle cx="127" cy="177.8" r=".49"/>
<circle cx="243.9" cy="38.1" r=".49"/>
<circle cx="223.5" cy="45.7" r=".49"/>
<circle cx="223.5" cy="88.9" r=".49"/>
<circle cx="243.9" cy="78.8" r=".49"/>
<circle cx="243.9" cy="68.6" r=".49"/>
<circle cx="243.9" cy="63.5" r=".49"/>
<circle cx="276.9" cy="63.5" r=".49"/>
<circle cx="276.9" cy="68.6" r=".49"/>
<circle cx="243.9" cy="30.5" r=".49"/>
<circle cx="243.9" cy="25.4" r=".49"/>
<circle cx="276.9" cy="30.5" r=".49"/>
<circle cx="276.9" cy="25.4" r=".49"/>
<circle cx="63.5" cy="101.6" r=".49"/>
<circle cx="55.9" cy="180.4" r=".49"/>
<circle cx="71.1" cy="185.4" r=".49"/>
<circle cx="226.1" cy="144.8" r=".49"/>
<circle cx="246.4" cy="134.6" r=".49"/>
<circle cx="246.4" cy="124.5" r=".49"/>
<circle cx="246.4" cy="119.4" r=".49"/>
<circle cx="279.4" cy="119.4" r=".49"/>
<circle cx="279.4" cy="124.5" r=".49"/>
<circle cx="155" cy="139.7" r=".49"/>
<circle cx="155" cy="132.1" r=".49"/>
<circle cx="155" cy="127" r=".49"/>
<circle cx="188" cy="132.1" r=".49"/>
<circle cx="182.9" cy="139.7" r=".49"/>
<circle cx="188" cy="139.7" r=".49"/>
</g>
<text font-size="5.1" x="106.7" y="111">复位</text>
<g font-size="4.6">
<text x="12.7" y="16.6">蜂鸣器</text>
<text x="101.6" y="16.6">按键</text>
<text x="12.7" y="169">温湿度传感器接口</text>
<text x="111.8" y="169">LED</text>
</g>
<g font-size="4.2">
<text x="29.7" y="3.9">5</text>
<text x="89.1" y="3.9">4</text>
<text x="148.5" y="3.9">3</text>
<text x="207.9" y="3.9">2</text>
<text x="267.2" y="3.9">1</text>
<text x="0" y="30.1">D</text>
<text x="0" y="82.5">C</text>
<text x="0" y="135">B</text>
<text x="0" y="187.4">A</text>
<text x="297" y="187.4">A</text>
</g>
<text font-size="3.3" fill="#00f" x="71.2" y="68.7">有源蜂鸣器</text>
<g font-size="2.3">
<text x="195.9" y="16.8">3V3</text>
<text x="274.6" y="16.8">3V3</text>
<text x="167.2" y="24.9">1</text>
<text x="167.2" y="30">2</text>
<text x="194.9" y="24.9">3</text>
<text x="194.9" y="30">4</text>
<text x="245.9" y="24.9">1</text>
<text x="245.9" y="30">2</text>
<text x="273.6" y="24.9">3</text>
<text x="273.6" y="30">4</text>
<text x="149.4" y="45.2">1</text>
<text x="161.8" y="45.2">2</text>
<text x="228.1" y="45.2">1</text>
<text x="240.6" y="45.2">2</text>
<text x="142" y="52.9">GND</text>
<text x="220.8" y="52.9">GND</text>
<text x="61.3" y="54.9">3V3</text>
<text x="195.9" y="54.9">3V3</text>
<text x="274.6" y="54.9">3V3</text>
<text x="64.1" y="63.8">1</text>
<text x="167.2" y="63">1</text>
<text x="194.9" y="63">3</text>
<text x="245.9" y="63">1</text>
<text x="273.6" y="63">3</text>
<text x="167.2" y="68.1">2</text>
<text x="194.9" y="68.1">4</text>
<text x="245.9" y="68.1">2</text>
<text x="273.6" y="68.1">4</text>
<text x="64.1" y="77.6">2</text>
<text x="167.7" y="73">可以用作唤醒按键</text>
<text x="63" y="82.1" transform="rotate(-90 63 82.1)">3</text>
<text x="55.4" y="85.9">1</text>
<text x="149.4" y="88.4">1</text>
<text x="161.8" y="88.4">2</text>
<text x="228.1" y="88.4">1</text>
<text x="240.6" y="88.4">2</text>
<text x="63" y="92" transform="rotate(-90 63 92)">2</text>
<text x="142" y="96.1">GND</text>
<text x="220.8" y="96.1">GND</text>
<text x="153.2" y="105.7">3V3</text>
<text x="60.8" y="108.8">GND</text>
<text x="277.2" y="110.8">3V3</text>
<text x="248.5" y="118.9">1</text>
<text x="276.2" y="118.9">3</text>
<text x="248.5" y="124">2</text>
<text x="276.2" y="124">4</text>
<text x="157" y="126.5">1</text>
<text x="157" y="131.6">2</text>
<text x="184.7" y="126.5">3</text>
<text x="184.7" y="131.6">4</text>
<text x="164.6" y="146.8">1</text>
<text x="177.1" y="146.8">2</text>
<text x="185.2" y="149.4">GND</text>
<text x="230.7" y="144.3">1</text>
<text x="243.1" y="144.3">2</text>
<text x="223.3" y="152">GND</text>
<text x="131.6" y="169.7">1</text>
<text x="146.6" y="169.7">2</text>
<text x="170.2" y="169.8">1K</text>
<text x="54.1" y="174.3">3V3</text>
<text x="119.7" y="176.9">3V3</text>
<text x="131.6" y="177.3">1</text>
<text x="146.6" y="177.3">2</text>
<text x="50.1" y="182.4">1</text>
<text x="50.1" y="184.9">2</text>
<text x="131.6" y="184.9">1</text>
<text x="146.6" y="184.9">2</text>
<text x="50.1" y="187.5">3</text>
<text x="50.1" y="190">4</text>
<text x="221.5" y="189.6">Title</text>
<text x="55.7" y="197.7">GND</text>
<text x="131.6" y="192.5">1</text>
<text x="146.6" y="192.5">2</text>
<text x="221.3" y="197.2">Size</text>
<text x="229.7" y="197.4">Document Number</text>
<text x="285.6" y="197.2">Rev</text>
<text x="286.3" y="200.5">V1.0</text>
<text x="221.8" y="204.8">Date:</text>
<text x="269.3" y="204.8">Sheet</text>
<text x="281.7" y="204.8">of</text>
</g>
<g font-size="2.3" fill="#000080">
<text x="155" y="22.4">R36</text>
<text x="177.9" y="19.9">SW2</text>
<text x="233.7" y="22.4">R37</text>
<text x="256.6" y="19.9">SW3</text>
<text x="155" y="30.1">1K</text>
<text x="177.9" y="32.6">SPST PB</text>
<text x="233.7" y="30.1">1K</text>
<text x="256.6" y="32.6">SPST PB</text>
<text x="147.4" y="37.7">R38</text>
<text x="160.1" y="37.7">4.7K</text>
<text x="175.3" y="37.7">C81</text>
<text x="182.9" y="37.7">0.1uF</text>
<text x="226.1" y="37.7">R39</text>
<text x="238.8" y="37.7">4.7K</text>
<text x="254.1" y="37.7">C82</text>
<text x="261.7" y="37.7">0.1uF</text>
<text x="155" y="42.8">Z1</text>
<text x="233.7" y="42.8">Z2</text>
<text x="152.5" y="50.4">PESD3V3L1BA</text>
<text x="231.2" y="50.4">PESD3V3L1BA</text>
<text x="177.9" y="58">SW4</text>
<text x="256.6" y="58">SW5</text>
<text x="155" y="60.5">R40</text>
<text x="233.7" y="60.5">R41</text>
<text x="43.2" y="68.2">D10</text>
<text x="55.9" y="70.7">PZ1</text>
<text x="155" y="68.2">1K</text>
<text x="177.9" y="70.7">SPST PB</text>
<text x="233.7" y="68.2">1K</text>
<text x="256.6" y="70.7">SPST PB</text>
<text x="40.7" y="73.2">IN4148</text>
<text x="66.1" y="75.8">BUZZER</text>
<text x="155" y="75.8">R42</text>
<text x="233.7" y="75.8">R43</text>
<text x="155" y="83.4">4.7K</text>
<text x="175.3" y="78.3">C83</text>
<text x="182.9" y="78.3">0.1uF</text>
<text x="233.7" y="83.4">4.7K</text>
<text x="254.1" y="78.3">C84</text>
<text x="261.7" y="78.3">0.1uF</text>
<text x="63.5" y="88.5">SS8050</text>
<text x="66.1" y="85.9">Q4</text>
<text x="155" y="85.9">Z3</text>
<text x="233.7" y="85.9">Z4</text>
<text x="35.6" y="91">R44</text>
<text x="40.7" y="91">1K</text>
<text x="53.4" y="93.6">R45</text>
<text x="152.5" y="93.6">PESD3V3L1BA</text>
<text x="231.2" y="93.6">PESD3V3L1BA</text>
<text x="53.4" y="96.1">10K</text>
<text x="259.1" y="113.9">SW6</text>
<text x="159.1" y="116.4">R46</text>
<text x="159.1" y="119.5">1K</text>
<text x="236.3" y="116.4">R47</text>
<text x="167.7" y="121.5">SW7</text>
<text x="236.3" y="124">1K</text>
<text x="236.3" y="131.7">R48</text>
<text x="259.1" y="126.6">SPST PB</text>
<text x="167.7" y="134.2">SPST PB</text>
<text x="256.6" y="134.2">C85</text>
<text x="264.2" y="134.2">0.1uF</text>
<text x="165.2" y="139.3">C86</text>
<text x="172.8" y="139.3">0.1uF</text>
<text x="236.3" y="139.3">4.7K</text>
<text x="236.3" y="141.8">Z6</text>
<text x="170.2" y="144.4">Z5</text>
<text x="233.7" y="149.4">PESD3V3L1BA</text>
<text x="167.7" y="152">PESD3V3L1BA</text>
<text x="132.1" y="172.3">D11</text>
<text x="142.3" y="172.3">BLUE</text>
<text x="157.5" y="169.8">R49</text>
<text x="38.1" y="178.9">J13</text>
<text x="68.6" y="177.4">R51</text>
<text x="68.6" y="179.9">10K</text>
<text x="132.1" y="179.9">D12</text>
<text x="142.3" y="179.9">BLUE</text>
<text x="157.5" y="177.4">R50</text>
<text x="170.2" y="177.4">1K</text>
<text x="157.5" y="185">R52</text>
<text x="170.2" y="185">1K</text>
<text x="132.1" y="187.5">D13</text>
<text x="142.3" y="187.5">BLUE</text>
<text x="30.5" y="195.2">DHT11_DS18B20</text>
<text x="132.1" y="195.2">D14</text>
<text x="142.3" y="195.2">BLUE</text>
<text x="157.5" y="192.6">R53</text>
<text x="170.2" y="192.6">1K</text>
</g>
<g font-size="2.3" fill="#f00">
<text x="113.3" y="26.2">[4]</text>
<text x="117.9" y="26.2">PA0/WKUP</text>
<text x="214.9" y="26.2">[4]</text>
<text x="219.5" y="26.2">PG2</text>
<text x="126" y="64.3">[4]</text>
<text x="130.6" y="64.3">PC13/TAMPER</text>
<text x="214.9" y="64.3">[4]</text>
<text x="219.5" y="64.3">PG3</text>
<text x="14.3" y="87.2">[4]</text>
<text x="18.8" y="87.2">PG7</text>
<text x="217.5" y="120.2">[4]</text>
<text x="222.1" y="120.2">PG4</text>
<text x="130.9" y="127.8">[4,6,10]</text>
<text x="140.8" y="127.8">NRST</text>
<text x="180.9" y="171">PA15</text>
<text x="188.3" y="171">[4]</text>
<text x="180.9" y="178.6">PE2</text>
<text x="187" y="178.6">[4]</text>
<text x="79.3" y="186.3">PE3</text>
<text x="85.4" y="186.3">[4]</text>
<text x="180.9" y="186.3">PG15</text>
<text x="188.5" y="186.3">[4]</text>
<text x="180.9" y="193.9">PB8</text>
<text x="187" y="193.9">[4]</text>
</g>
<g font-size="2.3" fill="#004080">
<text x="42.2" y="184">VDD</text>
<text x="38" y="189.1">NC/GND</text>
<text x="40.9" y="186.5">DATA</text>
<text x="42" y="191.6">GND</text>
</g>
<g font-size="2.3" fill="#00f">
<text x="28.4" y="189.3" transform="rotate(-90 28.4 189.3)">DHT11</text>
<text x="32.5" y="189.8" transform="rotate(-90 32.5 189.8)">DS18B20</text>
</g>
<g font-size="2">
<text x="241.3" y="183.5">https://fire-stm32.taobao.com</text>
<text x="241.3" y="181.2">东莞野火电子技术有限公司</text>
<text x="238.8" y="192.1">野火_F407电机驱动控制板_原理图</text>
<text x="222.3" y="199.5">A4</text>
<text x="252.3" y="199.5">KEY/LED/BEEP/SENSOR</text>
<text x="230.2" y="204.3">Wednesday, August 19, 2020</text>
<text x="276.9" y="204.3">9</text>
<text x="286.3" y="204.3">14</text>
</g>
<text font-size="2" fill="#00f" x="197.7" y="193.6">TIM4_CH3</text>
</svg>
